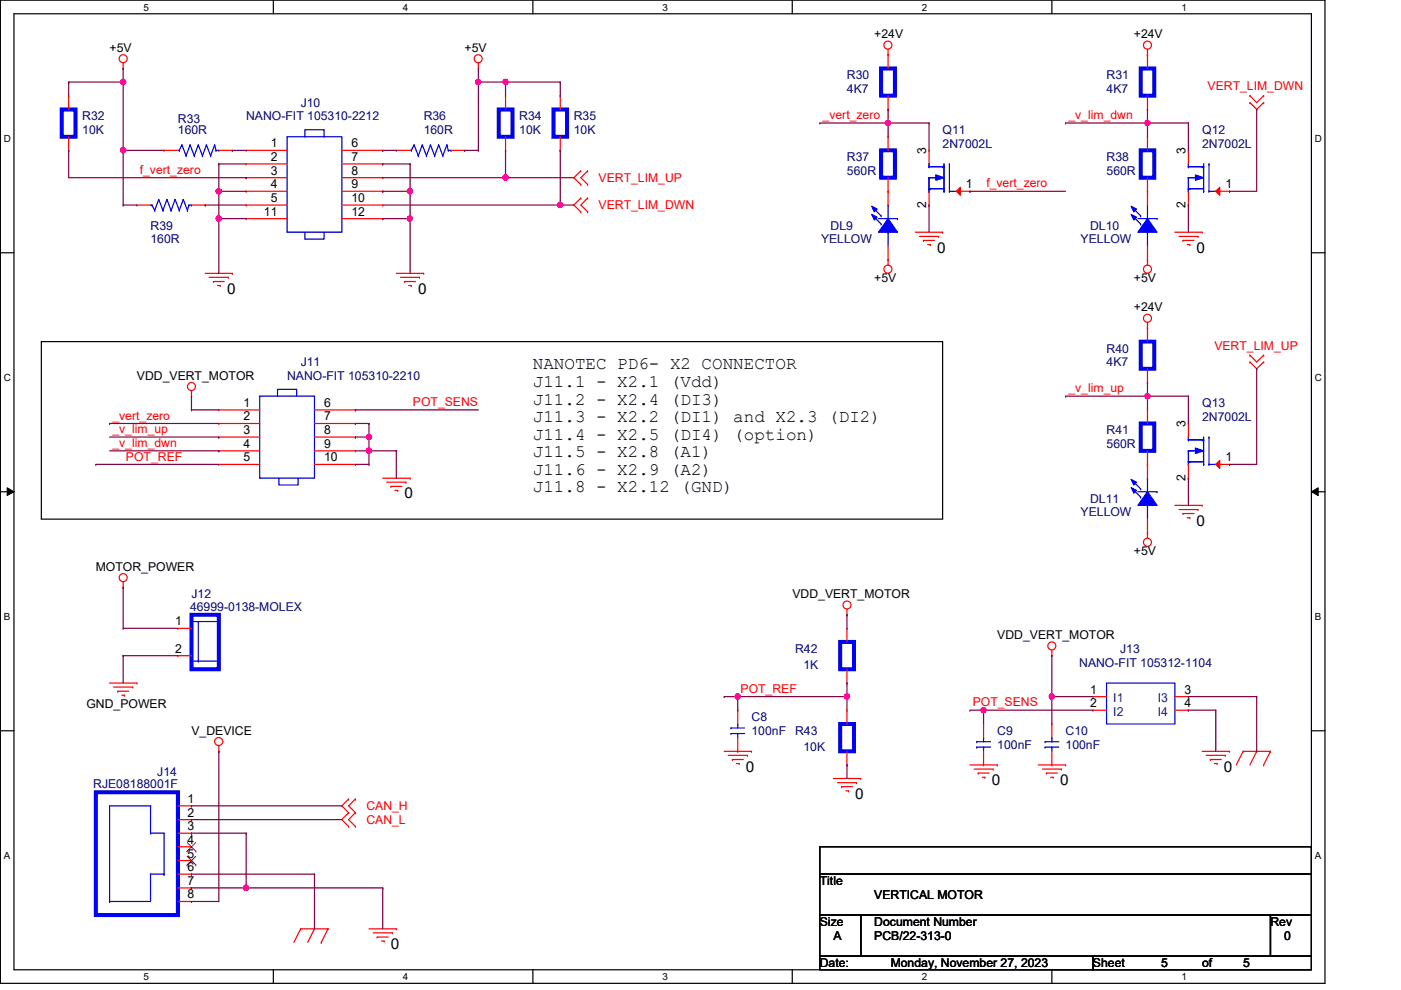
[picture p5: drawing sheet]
<svg xmlns="http://www.w3.org/2000/svg" width="297mm" height="210mm" viewBox="0 0 297 210" stroke-linecap="round" stroke-linejoin="round" font-family="sans-serif">
<path d="M.1 0h280.8v208.5h-280.8zM3 2.9h275v202.7h-275z" fill="none" stroke="#000" stroke-width=".25"/>
<g fill="#fff">
<path d="M30.4 .3h1.2v2.4h-1.2z"/>
<path d="M30.4 205.9h1.2v2.3h-1.2z"/>
</g>
<path d="M58 0v2.9M58 205.6v2.9" fill="none" stroke="#000" stroke-width=".25"/>
<g fill="#fff">
<path d="M85.4 .3h1.2v2.4h-1.2z"/>
<path d="M85.4 205.9h1.2v2.3h-1.2z"/>
</g>
<path d="M113 0v2.9M113 205.6v2.9" fill="none" stroke="#000" stroke-width=".25"/>
<g fill="#fff">
<path d="M140.5 .3h1.1v2.4h-1.1z"/>
<path d="M140.5 205.9h1.1v2.3h-1.1z"/>
</g>
<path d="M168 0v2.9M168 205.6v2.9" fill="none" stroke="#000" stroke-width=".25"/>
<g fill="#fff">
<path d="M195.4 .3h1.2v2.4h-1.2z"/>
<path d="M195.4 205.9h1.2v2.3h-1.2z"/>
</g>
<path d="M223 0v2.9M223 205.6v2.9" fill="none" stroke="#000" stroke-width=".25"/>
<g fill="#fff">
<path d="M250.5 .3h1.1v2.4h-1.1z"/>
<path d="M250.5 205.9h1.1v2.3h-1.1z"/>
<path d="M.8 28.2h1.5v2.4h-1.5z"/>
<path d="M278.8 28.2h1.4v2.4h-1.4z"/>
<path d="M.8 78.9h1.5v2.3h-1.5z"/>
<path d="M278.8 78.9h1.4v2.3h-1.4z"/>
</g>
<path d="M.1 53.6h2.9M278 53.6h2.9" fill="none" stroke="#000" stroke-width=".25"/>
<g fill="#fff">
<path d="M.8 129.6h1.4v2.3h-1.4z"/>
<path d="M278.8 129.6h1.3v2.3h-1.3z"/>
</g>
<path d="M.1 104.3h2.9M278 104.3h2.9" fill="none" stroke="#000" stroke-width=".25"/>
<path d="M1.5 103.4l1.5 .9-1.5 .8zM278 104.3l1.5-.9v1.7z" fill="#000"/>
<path d="M1.5 103.4l1.5 .9-1.5 .8zM278 104.3l1.5-.9v1.7z" fill="none" stroke="#000" stroke-width=".21"/>
<g fill="#fff">
<path d="M.8 180.3h1.4v2.3h-1.4z"/>
<path d="M278.8 180.3h1.3v2.3h-1.3z"/>
</g>
<path d="M8.8 72.4h191.1v37.7h-191.1zM.1 154.9h2.9M278 154.9h2.9M173.8 179.5h104.2v5.8h-104.2zM173.8 185.3h104.2v8.7h-104.2zM173.8 194h8.7v8.7h-8.7zM182.5 194h86.9v8.7h-86.9zM269.4 194h8.6v8.7h-8.6zM173.8 202.7h57.9v2.9h-57.9zM231.7 202.7h46.3v2.9h-46.3z" fill="none" stroke="#000" stroke-width=".25"/>
<g fill="none" stroke="#f00" stroke-width=".25">
<path d="M26.1 14.5h.1M26.1 13.3v1.2M101.4 14.5h.1M101.4 13.3v1.2M188.3 11.6h.1M188.3 10.5v1.1M243.3 11.6h.1M243.3 10.5v1.1M118.8 31.9h.1M118.8 20.3h.1M118.8 20.3v2.9M118.8 29v2.9"/>
<path d="M123.1 36.2h.1M123.1 39.1h.1M123.1 36.2l-1.4 1.5 1.4 1.4M124.6 39.1h.1M124.6 36.2h.1M124.6 36.2l-1.5 1.5 1.5 1.4M243.3 29h.1M243.3 29v2.9M243.3 37.7v2.9M265 21.8h.1M265 20.3h.1M265 21.8l1.4 1.4 1.5-1.4"/>
<path d="M265 20.3l1.4 1.5 1.5-1.5M267.9 21.8h.1M267.9 20.3h.1M43.5 58h5.8M44.4 58.8h4M45.3 59.7h.1M45.3 59.7h2.2M48.4 58.8h.1M49.3 58h.1M84 58h5.8M84.9 58.8h4M85.8 59.7h.1"/>
<path d="M85.8 59.7h2.3M88.9 58.8h.1M89.8 58h.1M123.1 42h.1M123.1 44.9h.1M123.1 42l-1.4 1.5 1.4 1.4M124.6 44.9h.1M124.6 42h.1M124.6 42l-1.5 1.5 1.5 1.4M188.3 55h.1M188.3 55v1.2M194.1 49.2h5.8"/>
<path d="M194.9 50.1h4.1M195.8 51h.1M195.8 51h2.3M196.7 51.9h.6M197.3 51.9h.1M199 50.1h.1M199.9 49.2h.1M243.3 55h.1M243.3 40.6h.1M243.3 55v1.2M249.1 49.2h5.8M250 50.1h4"/>
<path d="M250.8 51h.1M250.8 51h2.3M251.7 51.9h.6M252.3 51.9h.1M254 50.1h.1M254.9 49.2h.1M46.1 60.5h.6M46.7 60.5h.1M86.7 60.5h.5M87.2 60.5h.1M243.3 69.5h.1M243.3 68.4v1.1"/>
<path d="M265 76.8h.1M265 75.3h.1M265 76.8l1.4 1.4 1.5-1.4M265 75.3l1.4 1.5 1.5-1.5M267.9 76.8h.1M267.9 75.3h.1M40.6 84h.1M40.6 82.8v1.2M46.4 89.8h.1M46.4 95.6h.1M46.4 86.9h.1M46.4 92.7h.1"/>
<path d="M46.4 98.5h.1M46.4 89.8h8.7M46.4 95.6h8.7M46.4 86.9h8.7M46.4 92.7h8.7M46.4 98.5h8.7M66.7 89.8h8.7M66.7 95.6h8.7M66.7 86.9h8.7M66.7 92.7h8.7M66.7 98.5h8.7M75.4 86.9h.1"/>
<path d="M75.4 92.7h.1M75.4 98.5h.1M75.4 89.8h.1M75.4 95.6h.1M243.3 98.5h.1M243.3 86.9h.1M243.3 86.9v2.9M243.3 95.6v2.9M81.1 101.4h5.8M82 102.2h4.1M82.9 103.1h.1M82.9 103.1h2.3"/>
<path d="M83.7 104h.6M84.3 104h.1M86.1 102.2h.1M86.9 101.4h.1M243.3 112.9h.1M243.3 112.9v1.2M249.1 107.1h5.8M250 108h4M250.8 108.9h.1M250.8 108.9h2.3M251.7 109.8h.6M252.3 109.8h.1"/>
<path d="M254 108h.1M254.9 107.1h.1M26.1 124.5h.1M26.1 123.4v1.1M179.6 130.3h.1M179.6 129.2v1.1M223 139h.1M223 137.8v1.2M23.2 144.8h5.8M24.1 145.7h4M25 146.6h.1M25 146.6h2.3"/>
<path d="M25.8 147.4h.6M26.4 147.4h.1M28.1 145.7h.1M29 144.8h.1M46.4 159.3h.1M46.4 158.1v1.2M153.5 159.3h5.8M156.4 159.3h.1M156.4 150.6h.1M156.4 150.6v2.9M156.4 156.4v2.9M159.3 159.3h.1"/>
<path d="M254.9 159.3h5.8M260.7 159.3h.1M263.6 159.3h.1M263.6 159.3h5.8M263.6 159.3l-1.5 2.9M266.4 159.3h.1M266.4 159.3l-1.4 2.9M269.4 159.3h.1M269.4 159.3l-1.5 2.9M73.9 169.4h.1M73.9 172.3h.1M73.9 175.2h.1"/>
<path d="M73.9 169.4l-1.4 1.5 1.4 1.4M73.9 172.3l-1.4 1.5 1.4 1.4M75.4 172.3h.1M75.4 169.4h.1M75.4 175.2h.1M75.4 169.4l-1.5 1.5 1.5 1.4M75.4 172.3l-1.5 1.5 1.5 1.4M154.4 160.1h4.1M155.3 161h.1M155.3 161h2.3M156.1 161.9h.6M156.7 161.9h.1"/>
<path d="M158.5 160.1h.1M176.7 165.1h5.8M177.6 165.9h4M178.4 166.8h.1M178.4 166.8h2.4M179.3 167.7h.6M179.9 167.7h.1M181.6 165.9h.1M182.5 165.1h.1M205.7 162.2h5.8M206.5 163.1h4.1M207.4 163.9h.1"/>
<path d="M207.4 163.9h2.3M208.3 164.8h.5M208.8 164.8h.1M210.6 163.1h.1M211.5 162.2h.1M220.1 162.2h5.8M221 163.1h4M221.9 163.9h.1M221.9 163.9h2.3M222.8 164.8h.5M223.3 164.8h.1M225 163.1h.1"/>
<path d="M225.9 162.2h.1M255.7 160.1h4.1M256.6 161h.1M256.6 161h2.3M257.5 161.9h.6M258.1 161.9h.1M259.8 160.1h.1M267.9 162.2h.1M63.8 196.9h.1M63.8 196.9l-1.5 2.9M63.8 196.9h5.8M66.7 196.9h.1"/>
<path d="M66.7 196.9l-1.5 2.9M68.1 199.8h.1M69.6 196.9h.1M69.6 196.9l-1.5 2.9M78.2 196.9h5.8M79.1 197.8h4.1M80 198.7h.1M80 198.7h2.3M80.9 199.5h.5M81.4 199.5h.1M83.2 197.8h.1M84 196.9h.1"/>
<circle cx="26.1" cy="12.4" r=".85"/>
<circle cx="101.4" cy="12.4" r=".85"/>
<circle cx="188.2" cy="9.6" r=".85"/>
<circle cx="243.3" cy="9.6" r=".85"/>
<circle cx="188.2" cy="57.1" r=".85"/>
<circle cx="243.3" cy="57.1" r=".85"/>
<circle cx="243.3" cy="67.5" r=".85"/>
<circle cx="40.6" cy="82" r=".85"/>
<circle cx="243.3" cy="115" r=".85"/>
<circle cx="26.1" cy="122.5" r=".85"/>
<circle cx="179.6" cy="128.3" r=".85"/>
<circle cx="223" cy="136.9" r=".85"/>
<circle cx="46.4" cy="157.2" r=".86"/>
</g>
<g fill="none" stroke="#00f" stroke-width=".25">
<path d="M252 35.3h.1M252 37.7h.1M252 34.8v.5M252 37.7v2.9M252 35.3h3.2M252 37.7h1.7M254.9 35.3h.1M255.2 35.3h.1M255.2 34.8v5.8M256.3 34.8h.1M256.3 34.8v5.8M252 40.6h.1"/>
<path d="M252 40h.1M252 40h3.2M252.3 40h.1M255.2 40.6h.1M256.3 40.6h.1M256.3 40.6h1.5M55.1 84h11.6v17.4h-11.6zM58.8 84v-1.5h4.1v1.5M59.1 101.4v1.4h4.1v-1.4M155 155.5h.1M155 154.3h.1M155 155.5h2.9"/>
<path d="M155 154.3h2.9M156.4 153.5h.1M156.4 155.5h.1M156.4 153.5v.8M156.4 155.5v.9"/>
</g>
<path d="M117.3 23.2h2.9v5.8h-2.9zM241.8 31.9h2.9v5.8h-2.9zM241.8 89.8h2.9v5.8h-2.9z" fill="none" stroke="#00f" stroke-width=".85"/>
<path d="M253.4 37.1l1.8 .6-1.8 .5z" fill="#00f"/>
<path d="M253.4 37.1l1.8 .6-1.8 .5z" fill="none" stroke="#00f" stroke-width=".25"/>
<path d="M257.8 40.6l.8-.9v1.7z" fill="#f00"/>
<g fill="none" stroke="#f00" stroke-width=".25">
<path d="M252 31.9h.1M252 31.9v2.9M29 43.5h.1M29 43.5h2.9M40.6 43.5h2.9M43.5 43.5h.1M252 43.5h.1M252 40.6v2.9M257.8 40.6l.8-.9v1.7zM257.8 40.6h2.9M260.7 40.6h.1M179.6 150.6h.1"/>
<path d="M179.6 150.6v2.9M179.6 159.3v2.9M179.6 162.2h.1"/>
</g>
<g fill="none" stroke="#00f" stroke-width=".25">
<path d="M31.9 43.5h.3M32.2 43.5h.1M32.2 43.5l.6 1.1M32.8 44.6h.1M33.7 42.3h.1M33.7 42.3l-.9 2.3M33.7 42.3l.8 2.3M34.5 44.6h.1M35.4 42.3h.1M35.4 42.3l-.9 2.3M35.4 42.3l.9 2.3M36.3 44.6h.1"/>
<path d="M37.1 42.3h.1M37.1 42.3l-.8 2.3M37.1 42.3l.9 2.3M38 44.6h.1M38.9 42.3h.1M38.9 42.3l-.9 2.3M38.9 42.3l.8 2.3M39.7 44.6h.1M40 43.5h.1M40 43.5h.6M40 43.5l-.3 1.1M40.6 43.5h.1"/>
<path d="M252 93.3h.1M252 95.6h.1M252 98.5h.1M252 97.9h.1M252 92.7v.6M252 95.6v2.9M252 93.3h3.2M252 95.6h1.7M252 97.9h3.2M252.3 97.9h.1M254.9 93.3h.1M255.2 98.5h.1"/>
<path d="M255.2 93.3h.1M255.2 92.7v5.8M256.3 98.5h.1M256.3 92.7h.1M256.3 98.5h1.5M256.3 92.7v5.8"/>
</g>
<path d="M178.1 153.5h3v5.8h-3z" fill="none" stroke="#00f" stroke-width=".85"/>
<path d="M253.4 95l1.8 .6-1.8 .5z" fill="#00f"/>
<path d="M253.4 95l1.8 .6-1.8 .5z" fill="none" stroke="#00f" stroke-width=".25"/>
<path d="M257.8 98.5l.8-.9v1.7z" fill="#f00"/>
<g fill="none" stroke="#f00" stroke-width=".25">
<path d="M52.2 34.8h.1M52.2 31.9h.1M52.2 37.7h.1M52.2 34.8h8.7M52.2 31.9h8.7M52.2 37.7h8.7M72.5 34.8h8.6M72.5 31.9h8.6M72.5 37.7h8.6M81.1 31.9h.1M81.1 37.7h.1M81.1 34.8h.1"/>
<path d="M84 31.9h.1M84 31.9h2.9M95.6 31.9h2.9M98.5 31.9h.1M188.3 29h.1M188.3 29v2.9M188.3 37.7v2.9M52.2 40.6h.1M52.2 43.5h.1M52.2 46.4h.1M52.2 40.6h8.7M52.2 43.5h8.7"/>
<path d="M52.2 46.4h8.7M72.5 40.6h8.6M72.5 43.5h8.6M72.5 46.4h8.6M81.1 43.5h.1M81.1 40.6h.1M81.1 46.4h.1M188.3 40.6h.1M252 89.8h.1M252 89.8v2.9M252 98.5v2.9M257.8 98.5l.8-.9v1.7z"/>
<path d="M257.8 98.5h2.9M260.7 98.5h.1M252 101.4h.1M231.7 147.7h.1M231.7 150.6h.1M231.7 147.7h2.9M231.7 150.6h2.9M249.1 147.7h2.9M249.1 150.6h2.9M252 147.7h.1M252 150.6h.1"/>
</g>
<path d="M186.8 31.9h2.9v5.8h-2.9z" fill="none" stroke="#00f" stroke-width=".85"/>
<g fill="none" stroke="#00f" stroke-width=".25">
<path d="M60.9 29h11.6v20.2h-11.6zM64.6 29v-1.5h4.1v1.5M86.9 31.9h.3M87.2 31.9h.1M87.8 30.7h.1M87.8 30.7l-.6 1.2M87.8 30.7l.9 2.3M88.7 33h.1M89.5 30.7h.1M89.5 30.7l-.8 2.3M89.5 30.7l.9 2.3M90.4 33h.1"/>
<path d="M91.3 30.7h.1M91.3 30.7l-.9 2.3M91.3 30.7l.9 2.3M92.2 33h.1M93 30.7h.1M93 30.7l-.8 2.3M93 30.7l.9 2.3M93.9 33h.1M94.7 30.7h.1M94.7 30.7l-.8 2.3M94.7 30.7l.3 1.2M95 31.9h.1"/>
<path d="M95 31.9h.6M95.6 31.9h.1M64.6 49.2v1.5h4.1v-1.5M240.1 45.8l1.7 1.7M240.1 44l1.7 1.8M241.3 46.4h4M241.8 47.5h.1M241.8 45.8h.1M243.3 49.2h.1M243.3 43.5h.1M243.3 43.5v2.9M243.3 49.2v3"/>
<path d="M245.3 46.4h.1M234.6 144.8h14.5v8.7h-14.5z"/>
</g>
<path d="M243.3 46.4l2 2.8h-4z" fill-rule="evenodd" fill="#00f"/>
<path d="M243.3 46.4l2 2.8h-4z" fill="none" stroke="#00f" stroke-width=".25"/>
<path d="M239.8 43.7l1.2 .6-.6 .6z" fill-rule="evenodd" fill="#00f"/>
<path d="M239.8 43.7l1.2 .6-.6 .6z" fill="none" stroke="#00f" stroke-width=".25"/>
<path d="M239.8 45.5l1.2 .6-.6 .6z" fill-rule="evenodd" fill="#00f"/>
<g fill="none" stroke="#00f" stroke-width=".25">
<path d="M197 35.3h.1M197 37.7h.1M197 34.8v.5M197 37.7v2.9M197 35.3h3.1M197 37.7h1.7M199.9 35.3h.1M200.1 35.3h.1M200.1 34.8v5.8M201.3 34.8h.1M201.3 34.8v5.8M197 40.6h.1"/>
<path d="M197 40h.1M197 40h3.1M197.3 40h.1M200.1 40.6h.1M201.3 40.6h.1M201.3 40.6h1.5M239.8 45.5l1.2 .6-.6 .6zM40.6 131.8h5.8M42 131.8v8.4M46.4 131.8h.1M40.6 140.2h5.5M42 140.2h.1"/>
<path d="M46.1 140.2h.1"/>
</g>
<path d="M243.3 55h.1M243.3 40.6h.1M243.3 40.6v2.9M243.3 52.2v2.8M37.7 133.2h.1M37.7 139h.1M37.7 133.2h2.9M37.7 139h2.9" fill="none" stroke="#f00" stroke-width=".25"/>
<path d="M40.6 130.3h5.8v11.6h-5.8z" fill="none" stroke="#00f" stroke-width=".85"/>
<path d="M198.4 37.1l1.7 .6-1.7 .5z" fill="#00f"/>
<path d="M198.4 37.1l1.7 .6-1.7 .5z" fill="none" stroke="#00f" stroke-width=".25"/>
<path d="M203.6 39.7v1.7l-.8-.8z" fill="#f00"/>
<path d="M197 31.9h.1M197 31.9v2.9M203.6 39.7v1.7l-.8-.8zM197 43.5h.1M197 40.6v2.9M202.8 40.6h2.9M205.7 40.6h.1M179.6 133.2h.1M179.6 133.2v2.9M179.6 144.8h.1M179.6 141.9v2.9" fill="none" stroke="#f00" stroke-width=".25"/>
<path d="M178.1 136.1h3v5.8h-3z" fill="none" stroke="#00f" stroke-width=".85"/>
<path d="M240.1 103.7l1.7 1.7M240.1 101.9l1.7 1.8M241.3 104.3h4M241.8 105.4h.1M241.8 103.7h.1M243.3 107.1h.1M243.3 101.4h.1M243.3 101.4v2.9M243.3 107.1v3M245.3 104.3h.1" fill="none" stroke="#00f" stroke-width=".25"/>
<path d="M243.3 104.3l2 2.8h-4z" fill-rule="evenodd" fill="#00f"/>
<path d="M243.3 104.3l2 2.8h-4z" fill="none" stroke="#00f" stroke-width=".25"/>
<path d="M239.8 101.6l1.2 .6-.6 .6z" fill-rule="evenodd" fill="#00f"/>
<path d="M239.8 101.6l1.2 .6-.6 .6z" fill="none" stroke="#00f" stroke-width=".25"/>
<path d="M239.8 103.4l1.2 .6-.6 .6z" fill-rule="evenodd" fill="#00f"/>
<g fill="none" stroke="#00f" stroke-width=".25">
<path d="M185.1 45.8l1.7 1.7M185.1 44l1.7 1.8M186.3 46.4h4M186.8 47.5h.1M186.8 45.8h.1M188.3 49.2h.1M188.3 43.5h.1M188.3 43.5v2.9M188.3 49.2v3M190.3 46.4h.1M239.8 103.4l1.2 .6-.6 .6zM207.1 158.4h.1"/>
<path d="M207.1 157.3h.1M207.1 158.4h2.9M207.1 157.3h2.9M208.5 156.4h.1M208.5 158.4h.1M208.5 156.4v.9M208.5 158.4v.9"/>
</g>
<g fill="none" stroke="#f00" stroke-width=".25">
<path d="M243.3 11.6h.1M243.3 11.6v2.9M243.3 23.2h.1M243.3 20.3v2.9M243.3 69.5h.1M243.3 69.5v2.9M243.3 78.2v2.9M243.3 98.5h.1M243.3 81.1h.1M243.3 98.5v2.9M243.3 112.9h.1M243.3 110.1v2.8"/>
<path d="M208.5 153.5h.1M208.5 153.5v2.9M208.5 159.3v2.9M208.5 162.2h.1"/>
</g>
<path d="M241.8 14.5h2.9v5.8h-2.9zM241.8 72.4h2.9v5.8h-2.9z" fill="none" stroke="#00f" stroke-width=".85"/>
<path d="M188.3 46.4l2 2.8h-4z" fill-rule="evenodd" fill="#00f"/>
<path d="M188.3 46.4l2 2.8h-4z" fill="none" stroke="#00f" stroke-width=".25"/>
<path d="M184.8 43.7l1.2 .6-.6 .6z" fill-rule="evenodd" fill="#00f"/>
<path d="M184.8 43.7l1.2 .6-.6 .6z" fill="none" stroke="#00f" stroke-width=".25"/>
<path d="M184.8 45.5l1.2 .6-.6 .6z" fill-rule="evenodd" fill="#00f"/>
<g fill="none" stroke="#00f" stroke-width=".25">
<path d="M37.7 31.9h.3M38 31.9h.1M38.6 30.7h.1M38.6 30.7l-.6 1.2M38.6 30.7l.9 2.3M39.5 33h.1M40.3 30.7h.1M40.3 30.7l-.8 2.3M40.3 30.7l.9 2.3M41.2 33h.1M42 30.7h.1M42 30.7l-.8 2.3"/>
<path d="M42 30.7l.9 2.3M42.9 33h.1M43.8 30.7h.1M43.8 30.7l-.9 2.3M43.8 30.7l.9 2.3M44.7 33h.1M45.5 30.7h.1M45.5 30.7l-.8 2.3M45.5 30.7l.3 1.2M45.8 31.9h.1M45.8 31.9h.6M46.4 31.9h.1"/>
<path d="M184.8 45.5l1.2 .6-.6 .6zM221.6 158.4h.1M221.6 157.3h.1M221.6 158.4h2.9M221.6 157.3h2.9M223 156.4h.1M223 158.4h.1M223 156.4v.9M223 158.4v.9M31.9 176.7h.1M31.9 170.9h.1M31.9 176.7h2.9v8.6"/>
<path d="M31.9 170.9v5.8M31.9 170.9h-8.7v20.2M23.2 191.1h.1M31.9 185.3h.1M31.9 185.3h2.9M31.9 185.3v5.8h-8.7M34.8 185.3h.1"/>
</g>
<g fill="none" stroke="#f00" stroke-width=".25">
<path d="M188.3 11.6h.1M188.3 11.6v2.9M14.6 31.9h.1M14.6 20.3h.1M14.6 20.3v2.9M14.6 29v2.9M34.8 31.9h.1M34.8 31.9h2.9M46.4 31.9h2.9M49.3 31.9h.1M107.2 31.9h.1M107.2 20.3h.1"/>
<path d="M107.2 20.3v2.9M107.2 29v2.9M188.3 23.2h.1M188.3 20.3v2.9M188.3 55h.1M188.3 40.6h.1M188.3 40.6v2.9M188.3 52.2v2.8M223 153.5h.1M223 153.5v2.9M223 159.3v2.9M37.7 170.9h2.9"/>
<path d="M37.7 173.8h2.9M37.7 176.7h2.9M37.7 179.5h2.9M40.6 170.9h.1M40.6 173.8h.1M40.6 176.7h.1M40.6 179.5h.1M223 162.2h.1M37.7 182.5h2.9M37.7 185.3h2.9M37.7 188.3h2.9M37.7 191.1h2.9"/>
<path d="M40.6 182.5h.1M40.6 185.3h.1M40.6 188.3h.1M40.6 191.1h.1"/>
</g>
<path d="M186.8 14.5h2.9v5.8h-2.9zM13.1 23.2h2.9v5.8h-2.9zM105.7 23.2h3v5.8h-3zM20.3 168h17.4v26h-17.4z" fill="none" stroke="#00f" stroke-width=".85"/>
<path d="M39.7 178.6l1.8 1.9M41.5 178.6l-1.8 1.9M39.7 180.5h.1M39.7 183.4h.1M39.7 181.6l1.8 1.8M41.5 181.6l-1.8 1.8M41.5 180.5h.1M41.5 183.4h.1" fill="none" stroke="#804000" stroke-width=".21"/>
<g fill="none" stroke="#800040" stroke-width=".25">
<path d="M26.1 14.5h.1M26.1 14.5v2.9M101.4 17.4h.1M101.4 14.5v2.9M26.1 31.9h.1M26.1 31.9v11.6M26.1 31.9h8.7M81.1 31.9h.1M81.1 31.9h2.9M98.5 31.9h.1M98.5 31.9h2.9M26.1 43.5h.1"/>
<path d="M26.1 43.5h2.9M40.6 84h.1M40.6 86.9h.1M40.6 84v2.9M40.6 86.9h5.8M75.4 95.6h2.8M78.2 95.6h.1M46.4 159.3h.1M46.4 159.3v31.8h-5.8M40.6 170.9h.1M40.6 173.8h.1M40.6 176.7h.1"/>
<path d="M40.6 170.9h31.9M40.6 173.8h31.9M40.6 176.7h11.6M52.2 176.7h.1M52.2 176.7v11.6h-11.6M40.6 185.3h.1M40.6 188.3h.1M40.6 191.1h.1M40.6 185.3h26.1M66.7 185.3h.1M66.7 185.3v11.6M81.1 188.3h.1"/>
<path d="M81.1 188.3v8.6"/>
</g>
<circle cx="78.2" cy="95.5" r=".56" fill="#f0f"/>
<circle cx="78.2" cy="95.5" r=".56" fill="none" stroke="#f0f" stroke-width=".25"/>
<path d="M23.2 89.8h.1M23.2 89.8h23.2M23.2 92.7h23.2M23.2 95.6h23.2M46.4 92.7h.1M46.4 95.6h.1M84 95.6h.1M84 95.6v5.8M208.5 150.6h.1M208.5 150.6h23.2" fill="none" stroke="#800040" stroke-width=".25"/>
<circle cx="208.5" cy="150.6" r=".56" fill="#f0f"/>
<circle cx="208.5" cy="150.6" r=".56" fill="none" stroke="#f0f" stroke-width=".25"/>
<path d="M153.5 147.7h.1M153.5 147.7h2.9M223 147.7h.1M223 147.7h8.7M252 150.6h.1M252 147.7h.1M252 150.6h5.8M252 147.7h14.4M257.8 150.6h.1M257.8 150.6v8.7M266.4 147.7h.1M266.4 147.7v11.6" fill="none" stroke="#800040" stroke-width=".25"/>
<circle cx="223" cy="147.7" r=".56" fill="#f0f"/>
<circle cx="223" cy="147.7" r=".56" fill="none" stroke="#f0f" stroke-width=".25"/>
<g fill="none" stroke="#800040" stroke-width=".25">
<path d="M26.1 133.2h.1M26.1 124.5h.1M26.1 139h.1M26.1 133.2h11.6M26.1 124.5v8.7M26.1 139v5.8M26.1 139h11.6M179.6 130.3h.1M179.6 130.3v2.9M223 139h.1M223 139v8.7M179.6 147.7h.1"/>
<path d="M179.6 144.8h.1M179.6 144.8v5.8M179.6 162.2h.1M179.6 162.2v2.9M52.2 188.3h.1M52.2 188.3h28.9"/>
</g>
<circle cx="52.1" cy="188.2" r=".56" fill="#f0f"/>
<circle cx="52.1" cy="188.2" r=".56" fill="none" stroke="#f0f" stroke-width=".25"/>
<path d="M156.4 147.7h.1M156.4 147.7v2.9M156.4 147.7h23.2" fill="none" stroke="#800040" stroke-width=".25"/>
<circle cx="179.6" cy="147.7" r=".56" fill="#f0f"/>
<circle cx="179.6" cy="147.7" r=".56" fill="none" stroke="#f0f" stroke-width=".25"/>
<circle cx="156.4" cy="147.7" r=".56" fill="#f0f"/>
<circle cx="156.4" cy="147.7" r=".56" fill="none" stroke="#f0f" stroke-width=".25"/>
<path d="M46.4 34.8h.1M46.4 34.8v11.6M46.4 34.8h5.8M49.3 31.9h.1M49.3 31.9h2.9M46.4 40.6h.1M46.4 40.6h5.8M223 147.7h.1M223 147.7v5.8" fill="none" stroke="#800040" stroke-width=".25"/>
<circle cx="46.4" cy="40.6" r=".56" fill="#f0f"/>
<circle cx="46.4" cy="40.6" r=".56" fill="none" stroke="#f0f" stroke-width=".25"/>
<path d="M43.5 43.5h.1M43.5 43.5h8.7M46.4 46.4h.1M46.4 46.4h5.8M46.4 46.4v11.6" fill="none" stroke="#800040" stroke-width=".25"/>
<circle cx="46.4" cy="46.3" r=".57" fill="#f0f"/>
<circle cx="46.4" cy="46.3" r=".57" fill="none" stroke="#f0f" stroke-width=".25"/>
<path d="M81.1 46.4h.1M81.1 46.4h5.8M86.9 46.4h.1M86.9 46.4v11.6" fill="none" stroke="#800040" stroke-width=".25"/>
<circle cx="86.9" cy="46.3" r=".56" fill="#f0f"/>
<circle cx="86.9" cy="46.3" r=".56" fill="none" stroke="#f0f" stroke-width=".25"/>
<path d="M81.1 34.8h.1M81.1 34.8h5.8M86.9 34.8h.1M86.9 34.8v5.8h-5.8M81.1 40.6h.1" fill="none" stroke="#800040" stroke-width=".25"/>
<circle cx="86.9" cy="40.6" r=".56" fill="#f0f"/>
<circle cx="86.9" cy="40.6" r=".56" fill="none" stroke="#f0f" stroke-width=".25"/>
<path d="M14.6 17.4h.1M14.6 17.4v2.9M14.6 17.4h11.5M26.1 17.4h.1M26.1 17.4v14.5M14.6 31.9h.1M14.6 31.9v5.8h37.6M52.2 37.7h.1M86.9 40.6h.1M86.9 40.6v5.8" fill="none" stroke="#800040" stroke-width=".25"/>
<circle cx="26.1" cy="31.9" r=".56" fill="#f0f"/>
<circle cx="26.1" cy="31.9" r=".56" fill="none" stroke="#f0f" stroke-width=".25"/>
<circle cx="26.1" cy="17.4" r=".56" fill="#f0f"/>
<circle cx="26.1" cy="17.4" r=".56" fill="none" stroke="#f0f" stroke-width=".25"/>
<path d="M173.8 26.1h.1M188.3 23.2h.1M188.3 23.2v2.9h-14.5" fill="none" stroke="#800040" stroke-width=".25"/>
<circle cx="188.2" cy="26.1" r=".56" fill="#f0f"/>
<circle cx="188.2" cy="26.1" r=".56" fill="none" stroke="#f0f" stroke-width=".25"/>
<path d="M188.3 26.1h.1M188.3 26.1h8.7M188.3 26.1v2.9M197 26.1h.1M197 26.1v5.8M81.1 43.5h37.7M118.8 43.5h.1M197 43.5h.1M197 43.5v5.7M205.7 40.6h.1M205.7 40.6h20.2" fill="none" stroke="#800040" stroke-width=".25"/>
<circle cx="118.8" cy="43.4" r=".56" fill="#f0f"/>
<circle cx="118.8" cy="43.4" r=".56" fill="none" stroke="#f0f" stroke-width=".25"/>
<path d="M101.4 17.4h.1M101.4 17.4h5.8M101.4 17.4v14.5M107.2 17.4h.1M107.2 17.4v2.9M81.1 37.7h26.1M101.4 31.9h.1M107.2 37.7h.1" fill="none" stroke="#800040" stroke-width=".25"/>
<circle cx="101.4" cy="17.4" r=".56" fill="#f0f"/>
<circle cx="101.4" cy="17.4" r=".56" fill="none" stroke="#f0f" stroke-width=".25"/>
<path d="M107.2 17.4h11.6M118.8 17.4h.1" fill="none" stroke="#800040" stroke-width=".25"/>
<circle cx="107.2" cy="17.4" r=".56" fill="#f0f"/>
<circle cx="107.2" cy="17.4" r=".56" fill="none" stroke="#f0f" stroke-width=".25"/>
<path d="M118.8 17.4v2.9M107.2 31.9h.1M107.2 31.9v5.8M118.8 20.3h.1M118.8 31.9h.1M118.8 31.9v11.6M225.9 26.1h.1M225.9 26.1h26.1M243.3 23.2h.1M243.3 23.2v2.9M252 26.1h.1" fill="none" stroke="#800040" stroke-width=".25"/>
<circle cx="243.3" cy="26.1" r=".56" fill="#f0f"/>
<circle cx="243.3" cy="26.1" r=".56" fill="none" stroke="#f0f" stroke-width=".25"/>
<path d="M243.3 26.1h.1M243.3 26.1v2.9M252 26.1h.1M252 26.1v5.8M252 43.5h.1M252 43.5v5.7M225.9 84h.1M225.9 84h26.1M243.3 81.1h.1M243.3 84h.1M243.3 81.1v2.9" fill="none" stroke="#800040" stroke-width=".25"/>
<circle cx="243.3" cy="84" r=".56" fill="#f0f"/>
<circle cx="243.3" cy="84" r=".56" fill="none" stroke="#f0f" stroke-width=".25"/>
<path d="M107.2 37.7h.1M107.2 37.7h14.5M243.3 84h.1M243.3 84v2.9M252 84h.1M252 84v5.8M252 101.4h.1M252 101.4v5.7" fill="none" stroke="#800040" stroke-width=".25"/>
<circle cx="107.2" cy="37.6" r=".56" fill="#f0f"/>
<circle cx="107.2" cy="37.6" r=".56" fill="none" stroke="#f0f" stroke-width=".25"/>
<g fill="none" stroke="#800040" stroke-width=".25">
<path d="M266.4 23.2h.1M266.4 23.2v17.4h-5.7M118.8 43.5h.1M118.8 43.5h2.9M260.7 40.6h.1M266.4 78.2h.1M266.4 78.2v20.3h-5.7M20.3 98.5h.1M20.3 98.5h26.1M75.4 86.9h.1M75.4 92.7h.1M75.4 98.5h2.8"/>
<path d="M75.4 86.9h26M75.4 92.7h2.8M78.2 98.5h.1M78.2 95.6h.1M78.2 92.7h.1M78.2 89.8h.1M78.2 89.8v8.7M78.2 95.6h5.8M84 95.6h.1M260.7 98.5h.1M205.7 150.6h.1M205.7 150.6h2.8"/>
<path d="M208.5 150.6h.1M208.5 150.6v2.9"/>
</g>
<circle cx="78.2" cy="92.7" r=".56" fill="#f0f"/>
<circle cx="78.2" cy="92.7" r=".56" fill="none" stroke="#f0f" stroke-width=".25"/>
<path d="M75.4 89.8h.1M75.4 89.8h2.8" fill="none" stroke="#800040" stroke-width=".25"/>
<circle cx="78.2" cy="95.5" r=".56" fill="#f0f"/>
<circle cx="78.2" cy="95.5" r=".56" fill="none" stroke="#f0f" stroke-width=".25"/>
<circle cx="208.5" cy="150.6" r=".56" fill="#f0f"/>
<circle cx="208.5" cy="150.6" r=".56" fill="none" stroke="#f0f" stroke-width=".25"/>
<circle cx="223" cy="147.7" r=".56" fill="#f0f"/>
<circle cx="223" cy="147.7" r=".56" fill="none" stroke="#f0f" stroke-width=".25"/>
<circle cx="52.1" cy="188.2" r=".56" fill="#f0f"/>
<circle cx="52.1" cy="188.2" r=".56" fill="none" stroke="#f0f" stroke-width=".25"/>
<circle cx="179.6" cy="147.7" r=".56" fill="#f0f"/>
<circle cx="179.6" cy="147.7" r=".56" fill="none" stroke="#f0f" stroke-width=".25"/>
<circle cx="156.4" cy="147.7" r=".56" fill="#f0f"/>
<circle cx="156.4" cy="147.7" r=".56" fill="none" stroke="#f0f" stroke-width=".25"/>
<circle cx="46.4" cy="40.6" r=".56" fill="#f0f"/>
<circle cx="46.4" cy="40.6" r=".56" fill="none" stroke="#f0f" stroke-width=".25"/>
<circle cx="46.4" cy="46.3" r=".57" fill="#f0f"/>
<circle cx="46.4" cy="46.3" r=".57" fill="none" stroke="#f0f" stroke-width=".25"/>
<circle cx="86.9" cy="46.3" r=".56" fill="#f0f"/>
<circle cx="86.9" cy="46.3" r=".56" fill="none" stroke="#f0f" stroke-width=".25"/>
<circle cx="86.9" cy="40.6" r=".56" fill="#f0f"/>
<circle cx="86.9" cy="40.6" r=".56" fill="none" stroke="#f0f" stroke-width=".25"/>
<circle cx="26.1" cy="31.9" r=".56" fill="#f0f"/>
<circle cx="26.1" cy="31.9" r=".56" fill="none" stroke="#f0f" stroke-width=".25"/>
<circle cx="26.1" cy="17.4" r=".56" fill="#f0f"/>
<circle cx="26.1" cy="17.4" r=".56" fill="none" stroke="#f0f" stroke-width=".25"/>
<circle cx="188.2" cy="26.1" r=".56" fill="#f0f"/>
<circle cx="188.2" cy="26.1" r=".56" fill="none" stroke="#f0f" stroke-width=".25"/>
<circle cx="118.8" cy="43.4" r=".56" fill="#f0f"/>
<circle cx="118.8" cy="43.4" r=".56" fill="none" stroke="#f0f" stroke-width=".25"/>
<circle cx="101.4" cy="17.4" r=".56" fill="#f0f"/>
<circle cx="101.4" cy="17.4" r=".56" fill="none" stroke="#f0f" stroke-width=".25"/>
<circle cx="107.2" cy="17.4" r=".56" fill="#f0f"/>
<circle cx="107.2" cy="17.4" r=".56" fill="none" stroke="#f0f" stroke-width=".25"/>
<circle cx="243.3" cy="26.1" r=".56" fill="#f0f"/>
<circle cx="243.3" cy="26.1" r=".56" fill="none" stroke="#f0f" stroke-width=".25"/>
<circle cx="243.3" cy="84" r=".56" fill="#f0f"/>
<circle cx="243.3" cy="84" r=".56" fill="none" stroke="#f0f" stroke-width=".25"/>
<circle cx="107.2" cy="37.6" r=".56" fill="#f0f"/>
<circle cx="107.2" cy="37.6" r=".56" fill="none" stroke="#f0f" stroke-width=".25"/>
<circle cx="78.2" cy="92.7" r=".56" fill="#f0f"/>
<circle cx="78.2" cy="92.7" r=".56" fill="none" stroke="#f0f" stroke-width=".25"/>
<g font-size="3.7">
<text x="113" y="78.3">NANOTEC PD6- X2 CONNECTOR</text>
<text x="113" y="82">J11.1 - X2.1 (Vdd)</text>
<text x="113" y="85.8">J11.2 - X2.4 (DI3)</text>
<text x="113" y="89.5">J11.3 - X2.2 (DI1) and X2.3 (DI2)</text>
<text x="113" y="93.2">J11.4 - X2.5 (DI4) (option)</text>
<text x="113" y="96.9">J11.5 - X2.8 (A1)</text>
<text x="113" y="100.7">J11.6 - X2.9 (A2)</text>
<text x="113" y="104.4">J11.8 - X2.12 (GND)</text>
</g>
<g font-size="3.2">
<text x="198.7" y="53.6">0</text>
<text x="253.7" y="53.6">0</text>
<text x="48.1" y="62.2">0</text>
<text x="88.7" y="62.2">0</text>
<text x="85.8" y="105.7">0</text>
<text x="253.7" y="111.5">0</text>
<text x="158.2" y="163.6">0</text>
<text x="210.3" y="166.5">0</text>
<text x="224.7" y="166.5">0</text>
<text x="259.5" y="163.6">0</text>
<text x="181.3" y="169.4">0</text>
<text x="82.9" y="201.2">0</text>
</g>
<g font-size="2.6">
<text x="23.2" y="11">+5V</text>
<text x="98.5" y="11">+5V</text>
<text x="185.4" y="8.1">+24V</text>
<text x="240.4" y="8.1">+24V</text>
<text x="57.4" y="34.1">2</text>
<text x="57.4" y="31.2">1</text>
<text x="74.5" y="31.2">6</text>
<text x="74.5" y="34.1">7</text>
<text x="196.3" y="32.7" transform="rotate(-90 196.3 32.7)">3</text>
<text x="251.3" y="32.7" transform="rotate(-90 251.3 32.7)">3</text>
<text x="57.4" y="39.9">4</text>
<text x="57.4" y="37">3</text>
<text x="74.5" y="37">8</text>
<text x="74.5" y="39.9">9</text>
<text x="204.8" y="39.9">1</text>
<text x="259.8" y="39.9">1</text>
<text x="56" y="45.7">11</text>
<text x="57.4" y="42.8">5</text>
<text x="74.5" y="42.8">10</text>
<text x="74.5" y="45.7">12</text>
<text x="196.3" y="44" transform="rotate(-90 196.3 44)">2</text>
<text x="251.3" y="44" transform="rotate(-90 251.3 44)">2</text>
<text x="185.4" y="59.7">+5V</text>
<text x="240.4" y="59.7">+5V</text>
<text x="240.4" y="66">+24V</text>
<text x="29" y="80.5">VDD_VERT_MOTOR</text>
<text x="51.6" y="89.2">2</text>
<text x="51.6" y="86.3">1</text>
<text x="68.7" y="86.3">6</text>
<text x="68.7" y="89.2">7</text>
<text x="51.6" y="95">4</text>
<text x="51.6" y="92">3</text>
<text x="68.7" y="92">8</text>
<text x="68.7" y="95">9</text>
<text x="251.3" y="90.6" transform="rotate(-90 251.3 90.6)">3</text>
<text x="51.6" y="97.8">5</text>
<text x="68.7" y="97.8">10</text>
<text x="251.3" y="101.9" transform="rotate(-90 251.3 101.9)">2</text>
<text x="259.8" y="97.8">1</text>
<text x="240.4" y="117.6">+5V</text>
<text x="20.3" y="121.1">MOTOR_POWER</text>
<text x="168" y="126.9">VDD_VERT_MOTOR</text>
<text x="37.1" y="132.6">1</text>
<text x="211.5" y="135.6">VDD_VERT_MOTOR</text>
<text x="37.1" y="138.4">2</text>
<text x="231.1" y="147.1">1</text>
<text x="231.1" y="149.9">2</text>
<text x="251.1" y="147.1">3</text>
<text x="251.1" y="149.9">4</text>
<text x="18.3" y="150">GND_POWER</text>
<text x="40.6" y="155.8">V_DEVICE</text>
<text x="39.7" y="170.2">1</text>
<text x="39.7" y="173.1">2</text>
<text x="39.7" y="176">3</text>
<text x="39.7" y="178.9">4</text>
<text x="39.7" y="181.8">5</text>
<text x="39.7" y="184.7">6</text>
<text x="39.7" y="187.6">7</text>
<text x="39.7" y="190.5">8</text>
<text x="173.8" y="187.7">Title</text>
<text x="185.4" y="190.6">VERTICAL MOTOR</text>
<text x="173.8" y="196.3">Size</text>
<text x="185.4" y="196.3">Document Number</text>
<text x="269.4" y="196.3">Rev</text>
<text x="176.7" y="199.3">A</text>
<text x="185.4" y="199.3">PCB/22-313-0</text>
<text x="272.2" y="199.3">0</text>
<text x="173.8" y="205.1">Date:</text>
<text x="188.8" y="205.1">Monday, November 27, 2023</text>
<text x="231.7" y="205.1">Sheet</text>
<text x="246.2" y="205.1">5</text>
<text x="254.9" y="205.1">of</text>
<text x="263.6" y="205.1">5</text>
</g>
<g font-size="2.6" fill="#000080">
<text x="179.6" y="16.8">R30</text>
<text x="234.6" y="16.8">R31</text>
<text x="63.8" y="22.6">J10</text>
<text x="179.6" y="19.7">4K7</text>
<text x="234.6" y="19.7">4K7</text>
<text x="17.4" y="25.5">R32</text>
<text x="17.4" y="28.4">10K</text>
<text x="37.7" y="26.1">R33</text>
<text x="37.7" y="28.4">160R</text>
<text x="52.2" y="25.5">NANO-FIT 105310-2212</text>
<text x="89.8" y="25.5">R36</text>
<text x="89.8" y="28.4">160R</text>
<text x="110.1" y="25.5">R34</text>
<text x="110.1" y="28.4">10K</text>
<text x="121.7" y="25.5">R35</text>
<text x="121.7" y="28.4">10K</text>
<text x="199.9" y="28.4">Q11</text>
<text x="254.9" y="28.4">Q12</text>
<text x="179.6" y="34.2">R37</text>
<text x="199.9" y="31.3">2N7002L</text>
<text x="234.6" y="34.2">R38</text>
<text x="254.9" y="31.3">2N7002L</text>
<text x="179.6" y="37.1">560R</text>
<text x="234.6" y="37.1">560R</text>
<text x="31.9" y="48.7">R39</text>
<text x="31.9" y="51.6">160R</text>
<text x="174.1" y="51.6">YELLOW</text>
<text x="176.1" y="48.7">DL9</text>
<text x="229.1" y="51.6">YELLOW</text>
<text x="231.1" y="48.7">DL10</text>
<text x="63.8" y="77.6">J11</text>
<text x="234.6" y="74.8">R40</text>
<text x="234.6" y="77.6">4K7</text>
<text x="60.9" y="80.5">NANO-FIT 105310-2210</text>
<text x="254.9" y="86.3">Q13</text>
<text x="254.9" y="89.2">2N7002L</text>
<text x="234.6" y="92.1">R41</text>
<text x="234.6" y="95">560R</text>
<text x="231.1" y="106.6">DL11</text>
<text x="229.1" y="109.5">YELLOW</text>
<text x="40.3" y="129.5">46999-0138-MOLEX</text>
<text x="40.6" y="126.9">J12</text>
<text x="168.6" y="138.4">R42</text>
<text x="170.3" y="141.9">1K</text>
<text x="228.8" y="141.4">NANO-FIT 105312-1104</text>
<text x="237.5" y="138.4">J13</text>
<text x="159.3" y="152.9">C8</text>
<text x="159.3" y="155.8">100nF</text>
<text x="168.6" y="155.8">R43</text>
<text x="211.5" y="155.8">C9</text>
<text x="225.9" y="155.8">C10</text>
<text x="170.3" y="159.3">10K</text>
<text x="211.5" y="158.7">100nF</text>
<text x="225.9" y="158.7">100nF</text>
<text x="19.8" y="167.1">RJE08188001F</text>
<text x="33.4" y="164.5">J14</text>
</g>
<g font-size="2.6" fill="#f00">
<text x="256" y="19.1">VERT_LIM_DWN</text>
<text x="174.4" y="25.3">_vert_zero</text>
<text x="226.5" y="25.3">_v_lim_dwn</text>
<text x="29.6" y="36.9">f_vert_zero</text>
<text x="126.9" y="38.6">VERT_LIM_UP</text>
<text x="209.1" y="39.8">f_vert_zero</text>
<text x="126.9" y="44.3">VERT_LIM_DWN</text>
<text x="257.5" y="74.2">VERT_LIM_UP</text>
<text x="226.5" y="83.2">_v_lim_up</text>
<text x="23.8" y="89">_vert_zero</text>
<text x="87.5" y="86.1">POT_SENS</text>
<text x="23.8" y="91.9">_v_lim_up</text>
<text x="23.8" y="94.8">_v_lim_dwn</text>
<text x="26.7" y="97.7">POT_REF</text>
<text x="157" y="146.9">POT_REF</text>
<text x="206.2" y="149.8">POT_SENS</text>
<text x="77.7" y="171.7">CAN_H</text>
<text x="77.7" y="174.6">CAN_L</text>
</g>
<g font-size="2.6" fill="#004080">
<text x="236" y="148.9">I1</text>
<text x="245.5" y="148.9">I3</text>
<text x="236" y="151.8">I2</text>
<text x="245.5" y="151.8">I4</text>
</g>
<g font-size="2.1">
<text x="30.4" y="2.2">5</text>
<text x="85.4" y="2.2">4</text>
<text x="140.5" y="2.2">3</text>
<text x="195.4" y="2.2">2</text>
<text x="250.5" y="2.2">1</text>
<text x=".8" y="30.1">D</text>
<text x="278.8" y="30.1">D</text>
<text x=".8" y="80.8">C</text>
<text x="278.8" y="80.8">C</text>
<text x=".8" y="131.5">B</text>
<text x="278.8" y="131.5">B</text>
<text x=".8" y="182.2">A</text>
<text x="278.8" y="182.2">A</text>
<text x="30.4" y="207.8">5</text>
<text x="85.4" y="207.8">4</text>
<text x="140.5" y="207.8">3</text>
<text x="195.4" y="207.8">2</text>
<text x="250.5" y="207.8">1</text>
</g>
</svg>
